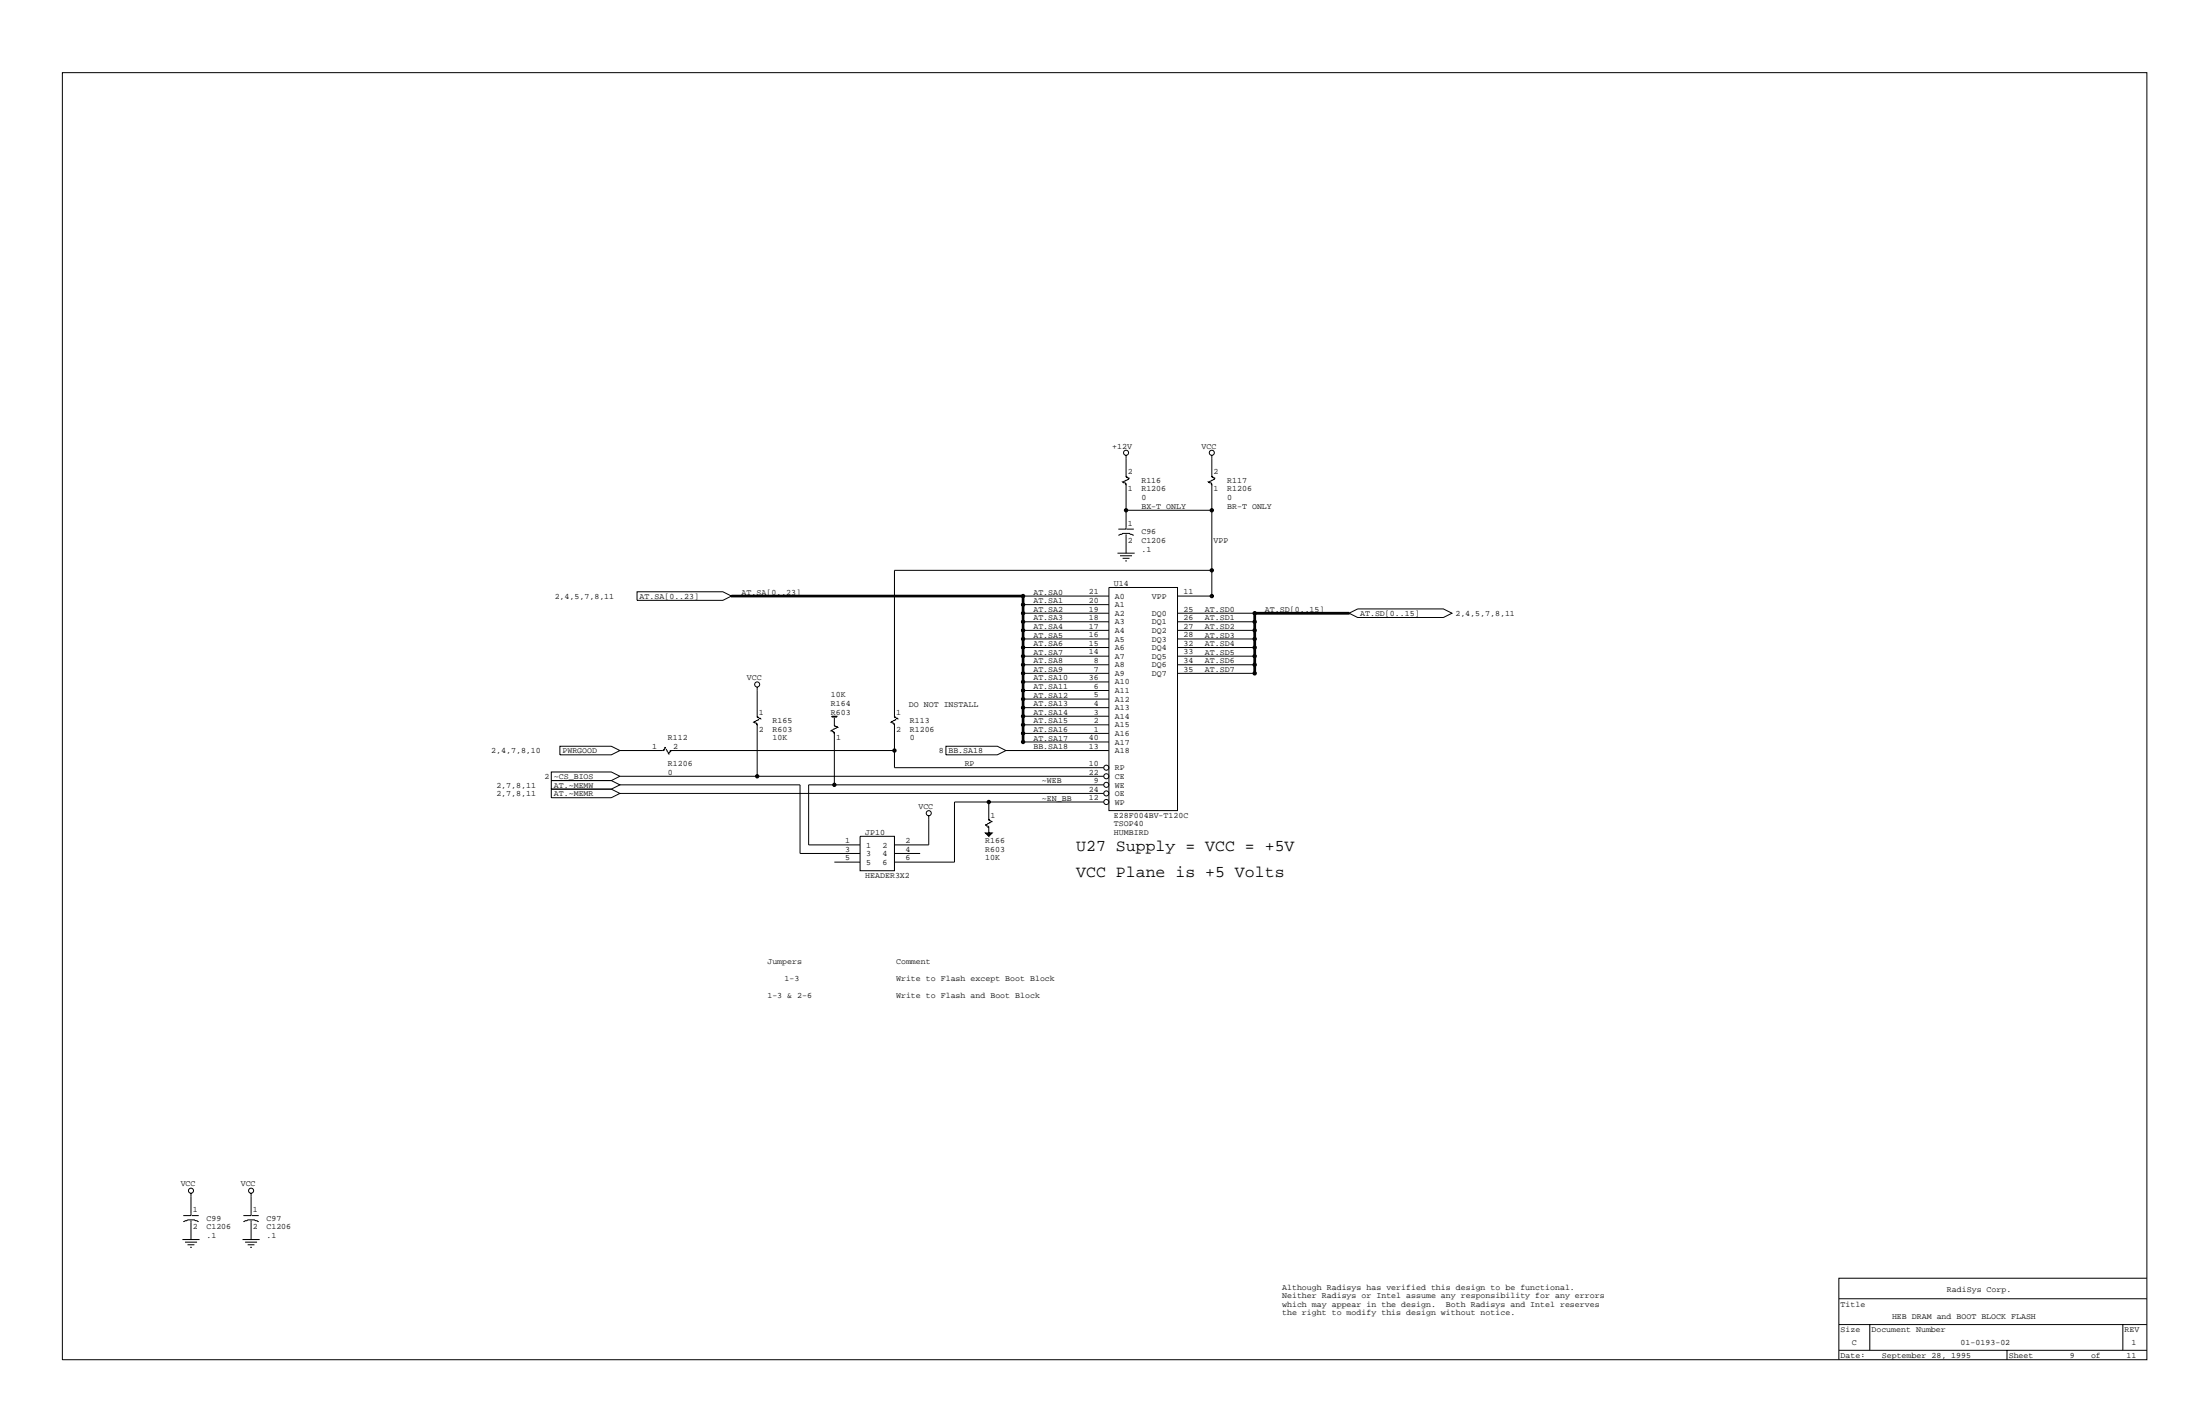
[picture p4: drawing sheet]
<svg xmlns="http://www.w3.org/2000/svg" width="432mm" height="279mm" viewBox="0 0 432 279" stroke-linecap="round" stroke-linejoin="round" font-family="sans-serif">
<g fill="none" stroke="#000" stroke-width=".2">
<path d="M12.2 14.3h409.2v252.5h-409.2zM221 95.1v8.7h-1.5M221 93.4l.5 .5v.1l-1.2 .6 .2 .1h.3l.2 .4-.2-.2M221 93.4l.2 .3M221 89.3v4.1M221.5 93.7l.2 .2M237.8 93.4l.6 .5v.1l-1.2 .6 .1 .1h.4l.1 .4-.1-.2M237.8 93.4l.2 .3M237.8 89.3v4.1M237.8 95.1v21.9h-6.7M238.4 93.7l.1 .2M125 116.1h16.9l1.7 .9-1.7 .8h-16.9z"/>
<path d="M143.6 117h57.2v-.2h-57.2v.3h57.2v-.1M200.6 117h.4v28.6h-.4zM200.8 117v28.6M200.8 117h16.8M200.8 118.6h16.8M217.6 115.3h13.5v43.7h-13.5zM219.3 108.5h3.4M219.5 105l.7-.2 .1-.1h1.4l.2 .1 .6 .2M219.8 109h2.4M220.3 109.5h1.4M220.8 110.1h.4M221 104.8v3.7"/>
<path d="M221 100.1h16.8M221.2 103.8h1.3M237.8 111.9h-62.2v28.6M148.6 134.8v5.7M200.8 120.3h16.8M200.8 122h16.8M200.8 123.7h16.8M200.8 125.4h16.8M200.8 127.1h16.8M200.8 128.7h16.8M200.8 130.4h16.8M200.8 132.1h16.8"/>
<path d="M200.8 133.8h16.8M200.8 135.5h16.8M200.8 137.2h16.8M200.8 138.8h16.8M231.1 120.3h15.2M231.1 122h15.2M231.1 123.7h15.2M231.1 125.4h15.2M231.1 127.1h15.2M231.1 128.7h15.2M231.1 130.4h15.2M246.3 120.3h18.5v-.1h-18.5v.3h18.5v-.2"/>
<path d="M246.3 120.3h-.2v11.8h.3v-11.8h-.1v11.8h-15.2M264.8 120.3l1.7-.8h16.8l1.7 .8-1.7 .9h-16.8zM108.2 154.8h11.8l1.7 .9-1.7 .8h-11.8zM108.2 153.2h11.8l1.7 .8-1.7 .8h-11.8zM109.9 146.4h10.1l1.7 .9-1.7 .8h-10.1zM121.7 152.3l-1.7-.8h-11.8v1.7M121.7 152.3l-1.7 .9h-11.8M121.7 147.3h8.4M121.7 152.3h94.9M121.7 154h35.3v13.5h11.8M121.7 155.7h94.9M130.4 146.8l.2-.2-.5 .7"/>
<path d="M130.4 147.1l-.3 .2M130.8 146.9l.5 1-.2-.1M131.4 147.4l.4-.1-.4 .3v.2M131.8 147.3h43.8M148.1 141.9h.3l.2 .3-.2-.2M148.6 140.5l.7 .5-.2-.1M148.6 140.5l.2 .4M148.6 142.2v10.1M148.8 141.2h.1h-.1M148.8 141.2l-.9 .5 .2-.2M163.3 140.5h1v.2h-1zM163.3 143.5h.3l.2 .4-.2-.2"/>
<path d="M163.8 140.9v1.5l.6 .3-1.3 .7 .2-.2M163.8 143.9v10.1M163.9 142.4h.1M175 141.9h.4l.2 .3-.2-.2M175.6 140.5l.5 .5h.1l-.1-.1M175.6 140.5l.1 .4M175.6 142.2v8.4h41M175.7 141.2h.2l-1 .5 .1-.2M185.7 146.4h10.1l1.6 .9-1.6 .8h-10.1zM194.1 157.4v3.3M197.4 147.3h20.2M200.8 140.5h16.8"/>
<path d="M200.8 142.2h16.8M200.8 143.9h16.8M200.8 145.6h16.8M216.6 154h-57.9v11.8h10.1M216.6 157.4h-29.3v11.8h-11.7M163.8 169.2h5M168.8 164.1h6.8v6.7h-6.8zM175.6 167.5h5M182.3 160v5.8h-6.7M193.6 162.1h.3l.2 .1v1.9l-.7-.7h.5v.4l-.2-.2M193.9 162.2h.1M194.1 160.7l.5 .5h.1l-.1-.1"/>
<path d="M194.1 160.7l.1 .4M194.2 161.4h.2l-1 .5 .2-.2M194.2 163.4h.5l-.5 .5v-.5l.2 .2M36 239.7l.8-.4h1.4l.8 .4M37.5 234.1v4.4h-1.5M37.5 239.5v3.7M37.7 238.5h1.3M47.8 239.7l.8-.4h1.3l.9 .4M49.3 234.1v4.4h-1.5M49.3 239.5v3.7M49.4 238.5h1.4M35.8 243.2h3.4"/>
<path d="M36.3 243.7h2.4M36.8 244.2h1.4M37.3 244.7h.4M47.6 243.2h3.4M48.1 243.7h2.4M48.6 244.2h1.3M49.1 244.7h.3M360.9 259.9h60.5M360.9 254.8h60.5M367 259.9v5M416.7 259.9v5M421.4 250.8h-60.5v16"/>
<path d="M360.9 264.9h60.5M393.9 264.9v1.9"/>
<circle cx="221" cy="88.8" r=".5"/>
<circle cx="237.8" cy="88.8" r=".5"/>
<circle cx="200.8" cy="118.6" r=".33"/>
<circle cx="200.8" cy="117" r=".33"/>
<circle cx="200.8" cy="118.6" r=".17"/>
<circle cx="200.8" cy="117" r=".16"/>
<circle cx="221" cy="100.1" r=".33"/>
<circle cx="221" cy="100.1" r=".16"/>
<circle cx="237.8" cy="111.9" r=".33"/>
<circle cx="237.8" cy="117" r=".33"/>
<circle cx="237.8" cy="100.1" r=".33"/>
<circle cx="237.8" cy="100.1" r=".16"/>
<circle cx="237.8" cy="117" r=".16"/>
<circle cx="237.8" cy="111.9" r=".16"/>
<circle cx="148.6" cy="134.3" r=".5"/>
<circle cx="200.8" cy="128.7" r=".33"/>
<circle cx="200.8" cy="122" r=".33"/>
<circle cx="200.8" cy="138.8" r=".33"/>
<circle cx="200.8" cy="123.7" r=".33"/>
<circle cx="200.8" cy="127" r=".33"/>
<circle cx="200.8" cy="132.1" r=".33"/>
<circle cx="200.8" cy="133.8" r=".33"/>
<circle cx="200.8" cy="137.2" r=".33"/>
<circle cx="200.8" cy="120.3" r=".33"/>
<circle cx="200.8" cy="130.4" r=".33"/>
<circle cx="200.8" cy="135.5" r=".33"/>
<circle cx="200.8" cy="125.4" r=".33"/>
<circle cx="200.8" cy="128.7" r=".17"/>
<circle cx="200.8" cy="130.4" r=".17"/>
<circle cx="200.8" cy="120.3" r=".17"/>
<circle cx="200.8" cy="135.5" r=".17"/>
<circle cx="200.8" cy="125.4" r=".17"/>
<circle cx="200.8" cy="132.1" r=".17"/>
<circle cx="200.8" cy="122" r=".17"/>
<circle cx="200.8" cy="137.2" r=".17"/>
<circle cx="200.8" cy="127.1" r=".17"/>
<circle cx="200.8" cy="133.8" r=".17"/>
<circle cx="200.8" cy="138.8" r=".16"/>
<circle cx="200.8" cy="123.7" r=".16"/>
<circle cx="246.3" cy="122" r=".33"/>
<circle cx="246.3" cy="128.7" r=".33"/>
<circle cx="246.3" cy="127" r=".33"/>
<circle cx="246.3" cy="123.7" r=".33"/>
<circle cx="246.3" cy="132.1" r=".33"/>
<circle cx="246.3" cy="120.3" r=".33"/>
<circle cx="246.3" cy="130.4" r=".33"/>
<circle cx="246.3" cy="125.4" r=".33"/>
<circle cx="246.3" cy="130.4" r=".17"/>
<circle cx="246.3" cy="128.7" r=".17"/>
<circle cx="246.3" cy="120.3" r=".17"/>
<circle cx="246.3" cy="125.4" r=".17"/>
<circle cx="246.3" cy="132.1" r=".17"/>
<circle cx="246.3" cy="122" r=".17"/>
<circle cx="246.3" cy="127.1" r=".17"/>
<circle cx="246.3" cy="123.7" r=".16"/>
<circle cx="148.6" cy="152.3" r=".17"/>
<circle cx="148.6" cy="152.3" r=".33"/>
<circle cx="163.8" cy="154" r=".17"/>
<circle cx="163.8" cy="154" r=".33"/>
<circle cx="175.6" cy="147.3" r=".17"/>
<circle cx="175.6" cy="147.3" r=".33"/>
<circle cx="182.3" cy="159.6" r=".49"/>
<circle cx="194.1" cy="157.4" r=".16"/>
<circle cx="194.1" cy="157.4" r=".33"/>
<circle cx="200.8" cy="145.6" r=".33"/>
<circle cx="200.8" cy="143.9" r=".33"/>
<circle cx="200.8" cy="140.5" r=".33"/>
<circle cx="200.8" cy="142.2" r=".33"/>
<circle cx="200.8" cy="140.5" r=".17"/>
<circle cx="200.8" cy="142.2" r=".17"/>
<circle cx="200.8" cy="143.9" r=".17"/>
<circle cx="200.8" cy="145.6" r=".16"/>
<circle cx="217.1" cy="155.7" r=".5"/>
<circle cx="217.1" cy="150.6" r=".5"/>
<circle cx="217.1" cy="157.4" r=".49"/>
<circle cx="217.1" cy="154" r=".49"/>
<circle cx="217.1" cy="152.3" r=".49"/>
<circle cx="37.5" cy="233.6" r=".49"/>
<circle cx="49.3" cy="233.6" r=".49"/>
</g>
<g font-size="3.2">
<text x="211.2" y="167.1">U27 Supply = VCC = +5V</text>
<text x="211.2" y="172.1">VCC Plane is +5 Volts</text>
</g>
<g font-size="1.6">
<text x="218.3" y="88">+12V</text>
<text x="235.8" y="88">VCC</text>
<text x="221.3" y="93.1">2</text>
<text x="224" y="94.7">R116</text>
<text x="238.2" y="93.1">2</text>
<text x="240.9" y="94.7">R117</text>
<text x="221.3" y="96.4">1</text>
<text x="224" y="96.4">R1206</text>
<text x="224" y="98.1">0</text>
<text x="224" y="99.8">BX-T ONLY</text>
<text x="238.2" y="96.4">1</text>
<text x="240.9" y="96.4">R1206</text>
<text x="240.9" y="98.1">0</text>
<text x="240.9" y="99.8">BR-T ONLY</text>
<text x="221.3" y="103.2">1</text>
<text x="221.3" y="106.5">2</text>
<text x="224" y="104.8">C96</text>
<text x="224" y="106.5">C1206</text>
<text x="238.2" y="106.6">VPP</text>
<text x="224" y="108.2">.1</text>
<text x="108.9" y="117.5">2,4,5,7,8,11</text>
<text x="125.5" y="117.5">AT.SA[0..23]</text>
<text x="145.6" y="116.7">AT.SA[0..23]</text>
<text x="202.8" y="116.7">AT.SA0</text>
<text x="202.8" y="118.4">AT.SA1</text>
<text x="213.7" y="116.6">21</text>
<text x="213.7" y="118.3">20</text>
<text x="213.7" y="120">19</text>
<text x="218.6" y="114.9">U14</text>
<text x="218.8" y="117.5">A0</text>
<text x="218.8" y="119.2">A1</text>
<text x="226.1" y="117.5">VPP</text>
<text x="232.3" y="116.6">11</text>
<text x="232.3" y="120">25</text>
<text x="202.8" y="120">AT.SA2</text>
<text x="202.8" y="121.7">AT.SA3</text>
<text x="202.8" y="123.4">AT.SA4</text>
<text x="202.8" y="125.1">AT.SA5</text>
<text x="213.7" y="121.7">18</text>
<text x="213.7" y="123.4">17</text>
<text x="213.7" y="125">16</text>
<text x="218.8" y="120.8">A2</text>
<text x="218.8" y="122.5">A3</text>
<text x="218.8" y="124.2">A4</text>
<text x="218.8" y="125.9">A5</text>
<text x="226.1" y="120.8">DQ0</text>
<text x="226.1" y="122.5">DQ1</text>
<text x="226.1" y="124.2">DQ2</text>
<text x="226.1" y="125.9">DQ3</text>
<text x="232.3" y="121.7">26</text>
<text x="232.3" y="123.4">27</text>
<text x="232.3" y="125">28</text>
<text x="236.5" y="120">AT.SD0</text>
<text x="236.5" y="121.7">AT.SD1</text>
<text x="236.5" y="123.4">AT.SD2</text>
<text x="236.5" y="125.1">AT.SD3</text>
<text x="248.3" y="120">AT.SD[0..15]</text>
<text x="267" y="120.8">AT.SD[0..15]</text>
<text x="285.7" y="120.9">2,4,5,7,8,11</text>
<text x="202.8" y="126.8">AT.SA6</text>
<text x="202.8" y="128.5">AT.SA7</text>
<text x="202.8" y="130.1">AT.SA8</text>
<text x="202.8" y="131.8">AT.SA9</text>
<text x="213.7" y="126.7">15</text>
<text x="213.7" y="128.4">14</text>
<text x="214.7" y="130.1">8</text>
<text x="214.7" y="131.8">7</text>
<text x="218.8" y="127.6">A6</text>
<text x="218.8" y="129.3">A7</text>
<text x="218.8" y="130.9">A8</text>
<text x="226.1" y="127.6">DQ4</text>
<text x="226.1" y="129.3">DQ5</text>
<text x="226.1" y="130.9">DQ6</text>
<text x="232.3" y="126.7">32</text>
<text x="232.3" y="128.4">33</text>
<text x="232.3" y="130.1">34</text>
<text x="232.3" y="131.8">35</text>
<text x="236.5" y="126.8">AT.SD4</text>
<text x="236.5" y="128.5">AT.SD5</text>
<text x="236.5" y="130.1">AT.SD6</text>
<text x="236.5" y="131.8">AT.SD7</text>
<text x="146.6" y="133.5">VCC</text>
<text x="163.1" y="136.8">10K</text>
<text x="202.8" y="133.5">AT.SA10</text>
<text x="202.8" y="135.2">AT.SA11</text>
<text x="202.8" y="136.9">AT.SA12</text>
<text x="213.7" y="133.5">36</text>
<text x="214.7" y="135.1">6</text>
<text x="214.7" y="136.8">5</text>
<text x="218.8" y="132.6">A9</text>
<text x="218.8" y="134.3">A10</text>
<text x="218.8" y="136">A11</text>
<text x="218.8" y="137.7">A12</text>
<text x="226.1" y="132.6">DQ7</text>
<text x="148.9" y="140.2">1</text>
<text x="148.9" y="143.6">2</text>
<text x="151.6" y="141.9">R165</text>
<text x="151.6" y="143.6">R603</text>
<text x="163.1" y="138.5">R164</text>
<text x="163.1" y="140.2">R603</text>
<text x="175.9" y="140.2">1</text>
<text x="175.9" y="143.6">2</text>
<text x="178.4" y="138.7">DO NOT INSTALL</text>
<text x="178.6" y="141.9">R113</text>
<text x="178.6" y="143.6">R1206</text>
<text x="202.8" y="138.6">AT.SA13</text>
<text x="202.8" y="140.2">AT.SA14</text>
<text x="202.8" y="141.9">AT.SA15</text>
<text x="202.8" y="143.6">AT.SA16</text>
<text x="214.7" y="138.5">4</text>
<text x="214.7" y="140.2">3</text>
<text x="214.7" y="141.9">2</text>
<text x="214.7" y="143.6">1</text>
<text x="218.8" y="139.4">A13</text>
<text x="218.8" y="141">A14</text>
<text x="218.8" y="142.7">A15</text>
<text x="96.4" y="147.8">2,4,7,8,10</text>
<text x="110.4" y="147.8">PWRGOOD</text>
<text x="128" y="146.9">1</text>
<text x="131.1" y="145.3">R112</text>
<text x="132.1" y="146.9">2</text>
<text x="151.6" y="145.3">10K</text>
<text x="164.1" y="145.3">1</text>
<text x="178.6" y="145.3">0</text>
<text x="184.3" y="147.8">8 BB.SA18</text>
<text x="202.8" y="145.3">AT.SA17</text>
<text x="202.8" y="147">BB.SA18</text>
<text x="213.7" y="145.3">40</text>
<text x="213.7" y="146.9">13</text>
<text x="218.8" y="144.4">A16</text>
<text x="218.8" y="146.1">A17</text>
<text x="218.8" y="147.8">A18</text>
<text x="97.4" y="154.6">2,7,8,11</text>
<text x="106.8" y="152.9">2 ~CS_BIOS</text>
<text x="108.7" y="154.5">AT.~MEMW</text>
<text x="131.1" y="150.3">R1206</text>
<text x="131.1" y="152">0</text>
<text x="189.3" y="150.4">RP</text>
<text x="204.5" y="153.7">~WEB</text>
<text x="213.7" y="155.4">24</text>
<text x="213.7" y="152">22</text>
<text x="213.7" y="150.3">10</text>
<text x="214.7" y="153.7">9</text>
<text x="218.8" y="154.5">WE</text>
<text x="218.8" y="152.8">CE</text>
<text x="218.8" y="151.1">RP</text>
<text x="97.4" y="156.2">2,7,8,11</text>
<text x="108.7" y="156.2">AT.~MEMR</text>
<text x="180.3" y="158.7">VCC</text>
<text x="194.4" y="160.4">1</text>
<text x="204.5" y="157.1">~EN_BB</text>
<text x="213.7" y="157">12</text>
<text x="218.6" y="160.4">E28F004BV-T120C</text>
<text x="218.8" y="157.9">WP</text>
<text x="218.8" y="156.2">OE</text>
<text x="165.9" y="165.5">1</text>
<text x="165.9" y="167.1">3</text>
<text x="169.8" y="163.8">JP10</text>
<text x="170" y="166.3">1</text>
<text x="170" y="168">3</text>
<text x="173.2" y="168">4</text>
<text x="173.2" y="166.3">2</text>
<text x="177.7" y="167.1">4</text>
<text x="177.7" y="165.5">2</text>
<text x="193.4" y="165.5">R166</text>
<text x="193.4" y="167.1">R603</text>
<text x="218.6" y="162.1">TSOP40</text>
<text x="218.6" y="163.8">HUMBIRD</text>
<text x="165.9" y="168.8">5</text>
<text x="169.8" y="172.2">HEADER3X2</text>
<text x="170" y="169.7">5</text>
<text x="173.2" y="169.7">6</text>
<text x="177.7" y="168.8">6</text>
<text x="193.4" y="168.8">10K</text>
<text x="150.6" y="189.1">Jumpers</text>
<text x="175.9" y="189.1">Comment</text>
<text x="150.6" y="195.8">1-3 &amp; 2-6</text>
<text x="154" y="192.4">1-3</text>
<text x="175.9" y="192.4">Write to Flash except Boot Block</text>
<text x="175.9" y="195.8">Write to Flash and Boot Block</text>
<text x="35.5" y="232.8">VCC</text>
<text x="47.2" y="232.8">VCC</text>
<text x="37.8" y="237.8">1</text>
<text x="40.5" y="239.5">C99</text>
<text x="49.6" y="237.8">1</text>
<text x="52.3" y="239.5">C97</text>
<text x="37.8" y="241.2">2</text>
<text x="40.5" y="241.2">C1206</text>
<text x="40.5" y="242.9">.1</text>
<text x="49.6" y="241.2">2</text>
<text x="52.3" y="241.2">C1206</text>
<text x="52.3" y="242.9">.1</text>
<text x="251.6" y="253">Although Radisys has verified this design to be functional.</text>
<text x="251.6" y="256.4">which may appear in the design.</text>
<text x="251.6" y="254.7">Neither Radisys or Intel assume any responsibility for any errors</text>
<text x="283.8" y="256.4">Both Radisys and Intel reserves</text>
<text x="361.3" y="256.5">Title</text>
<text x="382.1" y="253.5">RadiSys Corp.</text>
<text x="251.6" y="258.1">the right to modify this design without notice.</text>
<text x="361.3" y="261.4">Size</text>
<text x="363.4" y="263.9">C</text>
<text x="367.3" y="261.4">Document Number</text>
<text x="371.4" y="258.9">HEB DRAM and BOOT BLOCK FLASH</text>
<text x="384.8" y="263.9">01-0193-02</text>
<text x="417" y="261.4">REV</text>
<text x="418.3" y="263.9">1</text>
<text x="361.3" y="266.5">Date:</text>
<text x="369.3" y="266.5">September 28, 1995</text>
<text x="394.3" y="266.5">Sheet</text>
<text x="406.2" y="266.5">9</text>
<text x="410.4" y="266.5">of</text>
<text x="417.4" y="266.5">11</text>
</g>
</svg>
